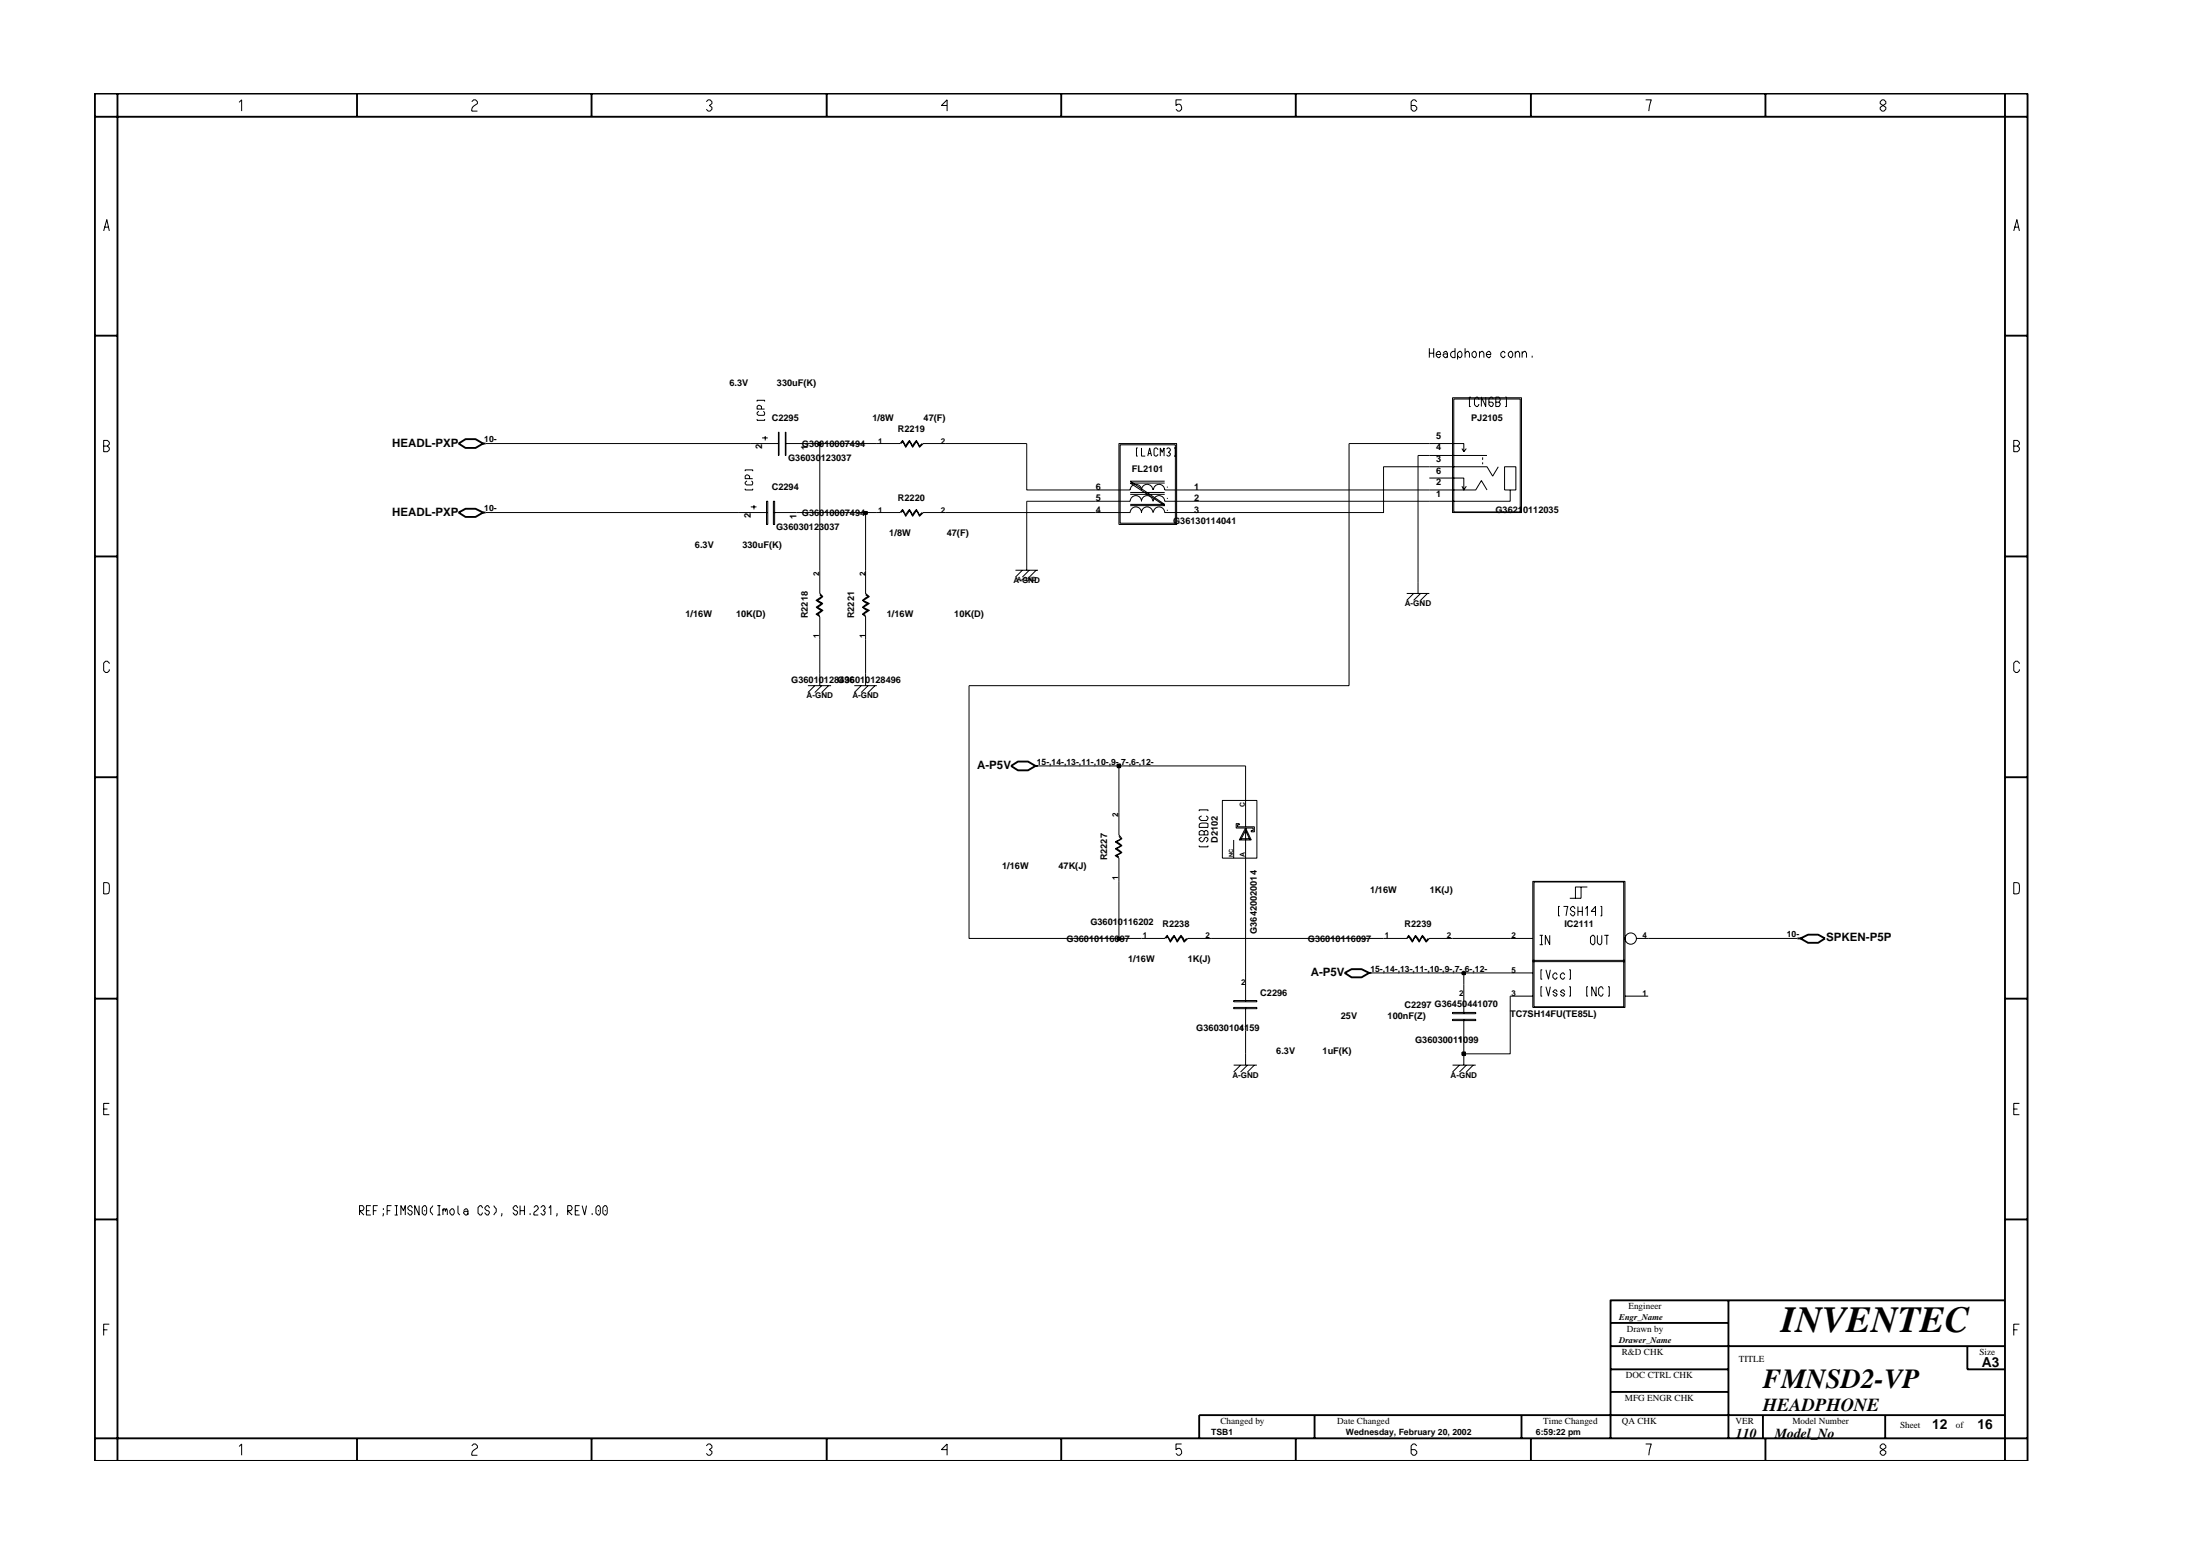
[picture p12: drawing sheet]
<svg xmlns="http://www.w3.org/2000/svg" width="297mm" height="210mm" viewBox="0 0 297 210" stroke-linecap="round" stroke-linejoin="round" font-family="sans-serif">
<g fill="none" stroke="#000" stroke-width=".14">
<path d="M101.4 59.9h3.8M102.2 56.6v.1h1v-.1M102.2 54.2v-.2h1v.2M102.5 55.6l-.3 .1v.2l.2 .2h.8v-.4l-.1-.1M102.8 55.2v-.3l-.2-.2h-.2l-.2 .2v.3h1M102.9 59.1h.8M103.3 58.9v.6M105.1 58.3h.1v3.2h-.1zM106 58.3h.1v3.2h-.1zM106 59.9h3.1M118.4 59.9h3.1l.4-.4 .4 .7 .5-.7 .4 .7 .5-.7 .4 .7 .4-.3M121.7 59.9l.2-.3 .4 .8 .5-.8 .4 .8 .5-.8 .4 .8 .6-.5h3"/>
<path d="M151.1 59.9h7.8v10.9h-7.8zM193 59.9h4.6v1.1M196.1 53.7h9.3v15.5h-9.3zM196.3 53.9h9v15.2h-9zM198.6 53.6h-.2v1.3h.2M199.7 53.9l-.2-.3h-.2l-.2 .3v.7l.2 .3h.2l.2-.4M200.6 53.6v1.3l-.6-1.3v1.3M201.6 53.9l-.1-.3h-.2l-.3 .3v.7l.3 .3h.2l.1-.4-.1-.2h-.5M202 54.3h.4l.2-.3-.2-.4h-.4v1.3h.4l.2-.3v-.1l-.2-.2M203.2 53.6h.2v1.3h-.2M99.8 69.2h3.9M100.6 66v.1h1v-.1"/>
<path d="M100.6 63.6v-.2h1v.2M100.9 65l-.3 .1v.2l.2 .2h.7l.1-.4-.1-.1M101.2 64.6v-.3l-.2-.2h-.2l-.2 .2v.3h1M101.4 68.4h.7M101.8 68.2v.6M103.5 67.7h.2v3.1h-.2zM104.4 67.7h.2v3.1h-.2zM104.4 69.2h3.2M110.7 77v3.1l.4 .4-.8 .5 .8 .5-.8 .5 .8 .4-.8 .5 .4 .2M116.9 77v3.1l.5 .4-.9 .5 .9 .5-.9 .5 .9 .4-.9 .5 .4 .2M118.4 69.2h3.1l.4-.4 .4 .7 .5-.7 .4 .7 .5-.7 .4 .7 .4-.3M121.7 69.2l.2-.3 .4 .8 .5-.8 .4 .8 .5-.8 .4 .8 .6-.5h3"/>
<path d="M137.1 77h3.1M138 77l-.9 .9M138.6 75.5v1.5M139 77l-1 .9M139.9 77l-.9 .9M147.9 66.1h4.7a.76 .76 0 0 1 .8-.7 .76 .76 0 0 1 .7 .7 .76 .76 0 0 1 .8-.7 .76 .76 0 0 1 .7 .7M147.9 67.7h4.7a.76 .76 0 0 1 .8-.8 .76 .76 0 0 1 .7 .8 .76 .76 0 0 1 .8-.8 .76 .76 0 0 1 .7 .8M147.9 69.2h4.7a.76 .76 0 0 1 .8-.8 .76 .76 0 0 1 .7 .8 .76 .76 0 0 1 .8-.8 .76 .76 0 0 1 .7 .8M151.2 60h7.5v10.6h-7.5zM152.6 66.5h4.7M152.6 66.7h4.7M153.6 60.5h-.2v1.1h.2"/>
<path d="M154.1 60.5v1.1h.5M155 61.6l.2-1.1 .3 1.1M155.1 61.2h.3M155.7 66.1a.76 .76 0 0 1 .8-.7 .76 .76 0 0 1 .8 .7h4.6M155.7 67.7a.76 .76 0 0 1 .8-.8 .76 .76 0 0 1 .8 .8h4.6M155.7 69.2a.76 .76 0 0 1 .8-.8 .76 .76 0 0 1 .8 .8h4.6M156.3 60.7l-.1-.2h-.2l-.2 .1v.8l.2 .2h.2l.1-.3M156.7 61.6v-1.1l.2 .6 .3-.6v1.1M157.3 65.2h-4.7l4.7 3.1h-4.7M157.3 65h-4.7l4.7 3.1h-4.7M157.5 60.6l.2-.1h.1l.2 .1v.2l-.2 .3 .2 .1v.2l-.2 .2h-.1l-.2-.2M157.6 65.8h.1"/>
<path d="M157.6 67.3h.1M157.6 69h.1M158.5 60.5h.2v1.1h-.2M191.5 78.6v1.5M193 66.1h6.2l.8-1.2 .8 1.2M193 64.5h4.6v1.6M193 63h7.8l.7 1.3 .8-1.3M193 61.5h7.8M197.4 65.6l.2 .5 .4-.5M197.4 60.6l.2 .4M198 60.6l-.4 .4M200.2 61.7v.4"/>
<path d="M200.2 62.4v.3M203.9 66.1h-.8v-3.1h1.6v3.1h-.8v1.6h-10.9M109.1 92.6h3.1M110 92.6l-.9 .9M110.7 80.3l.2 .2-.7 .5 .7 .5-.7 .5 .7 .4-.7 .5 .5 .3v3.1M110.7 90.9v1.7M110.9 92.6l-.9 .9M111.9 92.6l-1 .9M115.3 92.6h3.1M116.3 92.6l-1 .9M116.9 80.3l.3 .2-.8 .5 .5 .4 .3 .1-.8 .5 .5 .3 .3 .1-.8 .5 .5 .3v3.1M116.9 90.9v1.7"/>
<path d="M117.2 92.6l-.9 .9M118.1 92.6l-.9 .9M189.9 80.1h3.1M190.9 80.1l-1 .9M191.8 80.1l-.9 .9M192.7 80.1l-.9 .9M151.1 112.9l.2 .3-.7 .4 .7 .5-.7 .5 .7 .5-.7 .4 .5 .3v3.2M151.1 109.7v3l.4 .5-.8 .4 .8 .5-.8 .5 .8 .5-.8 .4 .4 .2M161.9 114.1v.2h1.2v-.2M161.9 109.5v-.2h1.2v.2M162 111.2l.2-.1 .9 .1v.5h-1.2zM162.2 113l-.3 .2v.2l.3 .2h.1l.5-.6h.1l.2 .2v.2l-.3 .2"/>
<path d="M162.2 110.2l-.3 .1v.2l.3 .3h.7l.2-.5-.3-.1M162.6 112.3l.2-.2h.1l.2 .2v.4h-1.2v-.4l.3-.2 .4 .2v.4M165 108h4.7v7.8h-4.7zM166.6 113.4v2.4M166.9 111.2h.4v.2h-.2v.2h2.3v.7h-.5v-.2h.3v-.3h-2.3zM167.5 113.4l.7-1.3 .6 1.3M167.5 113.2h1.3M168.2 111.8l.7 1.6h-1.6zM168.2 108v3.6M168.2 111.8v4M207 119h12.4v17h-12.4zM207.1 119.1h12.1v16.8h-12.1z"/>
<path d="M213.5 119.7v1.6h-1.6M214.3 119.7h-1.6v1.6M154.1 126.7h3.2l.3-.4 .4 .7 .5-.7 .4 .7 .6-.7 .3 .4 .1 .3 .3-.3M157.4 126.7l.2-.3 .4 .8 .5-.8 .4 .8 .6-.8 .4 .8 .5-.5h3.1M166.6 136h3.1v.2h-3.1zM166.6 135.1h3.1v.1h-3.1zM168.2 131.3v3.9M168.2 136v7.8M186.8 126.7h3.1l.3-.4 .5 .7 .4-.7 .5 .7 .5-.7 .5 .7 .2-.3M190 126.7l.2-.3 .5 .8 .4-.8 .5 .8 .5-.8 .5 .8 .4-.5h3.1M196.1 137.6h3.1v.2h-3.1zM196.1 136.7h3.1v.1h-3.1z"/>
<path d="M197.6 132.9v3.9M197.6 137.6v3.1M203.9 126.7h3.1M203.9 134.5h3.1M203.9 131.3h3.1M207 129.8h12.4M207 129.6h12.4M207.9 126.3h.4M207.9 127.5h.4M208.1 126.3v1.2M208.2 133.2h-.1v1.3h.1M208.2 130.9h-.1v1.3h.1"/>
<path d="M208.7 133.2l.4 1.3 .2-1.3M208.7 130.9l.4 1.3 .2-1.3M209.2 126.3v1.2l-.6-1.2v1.2M210.3 133.9l-.2-.3h-.2l-.2 .3 .6 .3-.2 .3h-.2l-.2-.3M210.3 131.6l-.2-.3h-.2l-.2 .3v.3l.2 .3h.2l.2-.3M210.6 122.4h-.2v1.2h.2M211.1 122.4h.6l-.3 1.2M211.3 133.9l-.2-.3h-.2l-.2 .3 .6 .3-.2 .3h-.2l-.2-.3M211.3 131.6l-.2-.3h-.2l-.2 .3v.3l.2 .3h.2l.2-.3M211.9 133.2h.1v1.3h-.1M211.9 130.9h.1v1.3h-.1M212.6 122.7l-.1-.3h-.2l-.3 .2v.2l.6 .4-.1 .4h-.2l-.3-.3"/>
<path d="M213 122.4v1.2M213 123h.6M213.6 122.4v1.2M214.1 122.7l.2-.3v1.2M214.4 133.2h-.2v1.3h.2M214.7 126.5l.3-.2h.2l.1 .2v.8l-.1 .2h-.2l-.3-.2zM215.4 123h-.6l.6-.6v1.2M215.5 133.2v1.3l-.6-1.3v1.3M215.7 126.3v1l.2 .2h.2l.2-.2v-1M216.1 122.4h.2v1.2h-.2M216.4 133.5l-.1-.3h-.2l-.3 .2v.8l.3 .3h.2l.1-.4M216.6 126.3h.6"/>
<path d="M216.9 126.3v1.2M217.1 133.2h.2v1.3h-.2M219.4 134.5h3.1M221 126.7h1.5M166.6 143.8h3.1M167.5 143.8l-.9 .9M168.4 143.8l-.9 .9M169.4 143.8l-1 .9M196.1 143.8h3.1M197 143.8l-.9 .9M197.6 142.3v1.5M198 143.8l-1 .9"/>
<path d="M198.9 143.8l-.9 .9"/>
<circle cx="220.2" cy="126.7" r=".76"/>
</g>
<path d="M61.9 59.9l1-.6h1.3l1 .6-1 .6h-1.3zM65.2 59.9h.4M61.9 69.2l1-.5h1.3l1 .5-1 .6h-1.3zM65.2 69.2h.4M136.5 103.4l.9-.6h1.4l1 .6-1 .6h-1.4zM139.8 103.4h.4M181.6 131.3l.9-.5h1.3l1.1 .5-1.1 .6h-1.3zM184.9 131.3h.3M242.7 126.7h.4M243.1 126.7l1-.5h1.4l.9 .5-.9 .6h-1.4z" fill="none" stroke="#000" stroke-width=".25"/>
<path d="M197.5 142.1h.3v.3h-.3z" fill-rule="evenodd" fill="#c2c2c2" stroke="#000" stroke-width=".25"/>
<path d="M197.5 142.1h.3v.3h-.3z" fill="none" stroke="#000" stroke-width=".25"/>
<path d="M168.2 115.8v15.5M185.2 131.3h12.4v1.6M203.9 134.5v7.8h-6.3v-1.6" fill="none" stroke="#000" stroke-width=".14"/>
<path d="M197.5 131.2h.3v.3h-.3z" fill-rule="evenodd" fill="#c2c2c2" stroke="#000" stroke-width=".25"/>
<path d="M197.5 131.2h.3v.3h-.3z" fill="none" stroke="#000" stroke-width=".25"/>
<path d="M130.8 92.6v34.1h20.3M197.6 131.3h6.3" fill="none" stroke="#000" stroke-width=".14"/>
<path d="M150.9 126.6h.3v.2h-.3z" fill-rule="evenodd" fill="#c2c2c2" stroke="#000" stroke-width=".25"/>
<path d="M150.9 126.6h.3v.2h-.3z" fill="none" stroke="#000" stroke-width=".25"/>
<path d="M140.2 103.4h10.9v6.3M151.1 119v7.7h3M168.2 103.4v4.6M163.5 126.7h23.3M196.1 126.7h7.8M222.5 126.7h20.2" fill="none" stroke="#000" stroke-width=".14"/>
<path d="M150.9 103.2h.3v.4h-.3z" fill-rule="evenodd" fill="#c2c2c2" stroke="#000" stroke-width=".25"/>
<path d="M150.9 103.2h.3v.4h-.3z" fill="none" stroke="#000" stroke-width=".25"/>
<path d="M110.7 59.9v17.1M182.1 59.9v32.7h-51.3M65.6 69.2h34.2M107.6 69.2h9.3v7.8M138.6 67.7v7.8M191.5 61.5v17.1M110.7 86.3v4.6M116.9 86.3v4.6M151.1 103.4h17.1" fill="none" stroke="#000" stroke-width=".14"/>
<path d="M116.7 69.1h.3v.3h-.3z" fill-rule="evenodd" fill="#c2c2c2" stroke="#000" stroke-width=".25"/>
<path d="M116.7 69.1h.3v.3h-.3z" fill="none" stroke="#000" stroke-width=".25"/>
<path d="M65.6 59.9h35.8M109.1 59.9h1.6M138.6 59.9v6.2h9.3M116.9 69.2h1.5M127.7 69.2h20.2M138.6 67.7h9.3M161.9 67.7h31.1M161.9 66.1h31.1M191.5 61.5h1.5M193 63h-6.2v6.2h-24.9" fill="none" stroke="#000" stroke-width=".14"/>
<path d="M110.5 59.8h.3v.2h-.3z" fill-rule="evenodd" fill="#c2c2c2" stroke="#000" stroke-width=".25"/>
<g fill="none" stroke="#000" stroke-width=".25">
<path d="M12.8 12.6h261v184.6h-261zM12.8 15.8h261M15.9 12.6v184.6M48.2 12.6v3.2M79.9 12.6v3.2M111.6 12.6v3.2M143.3 12.6v3.2M174.9 12.6v3.2M206.7 12.6v3.2M238.4 12.6v3.2M270.7 12.6v184.6M12.8 45.3h3.1"/>
<path d="M110.5 59.8h.3v.2h-.3zM270.7 45.3h3.1M12.8 75.1h3.1M270.7 75.1h3.1M12.8 104.9h3.1M270.7 104.9h3.1M12.8 134.8h3.1M270.7 134.8h3.1M12.8 164.6h3.1M217.5 178.6h15.9M233.4 175.5v18.7M270.7 175.5h-53.2v18.7"/>
<path d="M270.7 164.6h3.1M12.8 194.2h261M48.2 194.2v3M79.9 194.2v3M111.6 194.2v3M143.3 194.2v3M174.9 194.2v3M177.5 191v3.2M205.4 191v3.2M206.7 194.2v3M217.5 181.7h53.2M217.5 184.8h15.9"/>
<path d="M217.5 187.9h15.9M238 191v3.2M238.4 194.2v3M254.5 191v3.2M265.6 181.7v3.1h5.1M270.7 191h-108.8v3.2"/>
</g>
<g fill="none" stroke="#000" stroke-width=".14">
<path d="M32.3 13.8l.3-.3v1.5M63.7 13.7l.3-.2h.2l.3 .2v.3l-.5 .3-.3 .4v.3h.8M95.4 13.7l.2-.2h.3l.2 .2v.3l-.3 .2 .3 .3v.2l-.2 .3h-.3l-.2-.3M127.9 14.2h-.8l.8-.7v1.5M159.5 13.5h-.7v.7l.2-.1a.5 .5 0 0 1 .5 .6l-.2 .3h-.3l-.2-.3M191.3 13.7l-.3-.2h-.2l-.3 .2v1l.3 .3h.2l.3-.3v-.2l-.3-.3h-.5M222.2 13.5h.8l-.4 1.5M253.9 13.7l.2-.2h.3l.2 .2v.3l-.7 .5v.2l.2 .3h.3l.2-.3v-.2l-.7-.5zM14 31.2l.4-1.6 .4 1.6M14.1 30.7h.6M271.9 31.2l.4-1.6 .4 1.6M272 30.7h.6"/>
<path d="M14 59.5h.5l.3 .2v.3l-.3 .2 .3 .3v.2l-.3 .3h-.5zM110.7 59.9h7.7M127.7 59.9h10.9M182.1 59.9h10.9M193 47v1.3M193 47.7h.6M193.6 47v1.3M193.9 47.9h.6l-.2-.5h-.1l-.3 .3v.3l.3 .3h.1l.2-.3M194.8 47.7l.3-.3h.2l.1 .3v.6M195.4 47.9l-.1-.1-.5 .1v.1l.3 .3h.2l.1-.3M196.5 47v1.3h-.4l-.2-.3v-.3l.2-.3h.4M196.8 48l.2 .3h.2l.2-.3v-.3l-.2-.3h-.2l-.2 .3v.8"/>
<path d="M197.8 47.7l.3-.3h.1l.2 .3v.6M197.8 47v1.3M198.7 47.7l.3-.3h.2l.1 .3v.3l-.1 .3h-.2l-.3-.3zM199.8 47.7l.2-.3h.2l.1 .3v.6M199.8 47.4v.9M200.7 47.9h.6l-.2-.5h-.2l-.2 .3v.3l.2 .3h.2l.2-.3M203.2 47.7l-.1-.3h-.2l-.3 .3v.3l.3 .3h.2l.1-.3M203.7 47.7l.2-.3h.2l.1 .3v.3l-.1 .3h-.2l-.2-.3zM204.6 47.7l.2-.3h.2l.2 .3v.6M204.6 47.4v.9M205.5 47.7l.3-.3h.1l.2 .3v.6M205.5 47.4v.9"/>
<path d="M206.9 48v.3M271.9 59.5h.5l.3 .2v.3l-.3 .2 .3 .3v.2l-.3 .3h-.5zM14 60.2h.5M271.9 60.2h.5M14.8 89.6l-.3-.3h-.2l-.3 .2v1l.3 .3h.2l.3-.3v-.1M272.7 89.6l-.3-.3h-.3l-.2 .2v1l.2 .3h.3l.3-.3v-.1M14 119.1l.7 .1 .1 .3-.1 1.1-.7 .1zM271.9 119.1l.7 .1 .1 .3-.1 1.1-.7 .1zM14 149.7h.5M14.8 148.9h-.8v1.6h.8M271.9 149.7h.5M272.7 148.9h-.8v1.6h.8"/>
<path d="M14 179.5h.5M14.8 178.7h-.8v1.6M48.5 164v-1.3h.5l.1 .3-.1 .4h-.5l.6 .6M49.5 163.4h.4M50.1 162.7h-.6v1.3h.6M50.4 163.4h.4M51 162.7h-.6v1.3M51.8 163.8l-.1 .4M51.8 163.1v.2M52.3 163.4h.4M52.9 162.7h-.6v1.3M53.3 162.7h.4"/>
<path d="M53.3 164h.4M53.5 162.7v1.3M54.1 164v-1.3l.4 .7 .2-.7v1.3M55.7 163.1l-.2-.4h-.2l-.2 .3v.2l.2 .2h.2l.2 .2-.2 .4h-.2l-.2-.3M56.6 162.7v1.3l-.6-1.3v1.3M57 163l.3-.3h.1l.2 .3v.8l-.2 .2h-.1l-.3-.2zM57.3 163.3v.2M58.4 162.7l-.3 .5v.4l.3 .4M59 162.7h.5M59 164h.5M59.3 162.7v1.3M59.8 163.4l.1-.2h.2v.3l.1-.3h.1l.1 .8"/>
<path d="M59.8 163.2v.8M60.7 163.4l.3-.2h.2l.1 .2v.4l-.1 .2h-.2l-.3-.2zM61.8 162.7v1.1l.3 .2M62.6 163.4l.3-.2h.1l.2 .2v.6M63.2 163.6l-.2-.1-.4 .1v.2l.3 .2h.1l.2-.2M65.1 163.1l-.1-.4h-.2l-.3 .3v.8l.3 .2h.2l.1-.3M66.1 163.1l-.2-.4h-.2l-.2 .3v.2l.6 .4-.2 .4h-.2l-.2-.3M66.7 162.7l.3 .5v.4l-.3 .4M67.8 163.8l-.1 .4M69.9 163.1l-.2-.4h-.2l-.2 .3v.2l.2 .2h.2l.2 .2-.2 .4h-.2l-.2-.3M70.2 163.4h.6M70.2 162.7v1.3"/>
<path d="M70.8 162.7v1.3M71.6 163.8v.2M72.1 163l.2-.3h.2l.2 .3v.2l-.6 .6v.2h.6M73 163l.3-.3h.1l.2 .3v.2l-.3 .2 .3 .2-.2 .4h-.1l-.3-.2M74.1 163.1l.3-.4v1.3M75.2 163.8l-.1 .4M76.7 164v-1.3h.4l.1 .3-.1 .4h-.4l.5 .6M77.7 163.4h.4M78.3 162.7h-.6v1.3h.6M78.6 162.7l.3 1.3 .3-1.3M80 163.8v.2M80.7 162.7h.2l.2 .3v.8l-.2 .2h-.2l-.2-.2v-.8z"/>
<path d="M80.8 163.3v.2M81.4 163l.2-.3h.2l.2 .3v.8l-.2 .2h-.2l-.2-.2zM81.7 163.3v.2M271.9 179.5h.5M272.7 178.7h-.8v1.6M32.3 195.3l.3-.4v1.5M63.7 195.2l.3-.3h.2l.3 .3v.2l-.7 .5-.1 .3v.2h.8M95.4 195.2l.2-.3h.3l.2 .3v.2l-.3 .3 .3 .2v.3l-.2 .2h-.3l-.2-.2M127.9 195.7h-.8l.8-.8v1.5M159.5 194.9h-.7v.8l.2-.2a.5 .5 0 0 1 .5 .7l-.2 .2h-.3l-.2-.2M191.3 195.2l-.3-.3h-.2l-.3 .3v1l.3 .2h.2l.3-.2v-.3l-.3-.2h-.5M222.2 194.9h.8l-.4 1.5"/>
<path d="M254.1 194.9l-.2 .3v.2l.7 .5v.3l-.2 .2h-.3l-.2-.2v-.3l.7-.5v-.2l-.2-.3z"/>
</g>
<text font-size="5" x="240.5" y="179.7">INVENTEC</text>
<text font-size="3.7" x="238" y="187.3">FMNSD2-VP</text>
<text font-size="2.5" x="238" y="190.4">HEADPHONE</text>
<g font-size="1.9">
<text x="267.6" y="184.6">A3</text>
<text x="234.4" y="194.1">110</text>
<text x="239.6" y="194.1">Model_No</text>
<text x="260.9" y="192.9">12</text>
<text x="267" y="192.9">16</text>
</g>
<g font-size="1.6">
<text x="52.9" y="60.3">HEADL-PXP</text>
<text x="52.9" y="69.6">HEADL-PXP</text>
<text x="131.9" y="103.8">A-P5V</text>
<text x="177" y="131.7">A-P5V</text>
<text x="246.6" y="127.1">SPKEN-P5P</text>
</g>
<g font-size="1.2">
<text x="98.5" y="52.2">6.3V</text>
<text x="104.9" y="52.2">330uF(K)</text>
<text x="65.4" y="59.7">10-</text>
<text x="104.2" y="56.8">C2295</text>
<text x="117.8" y="56.8">1/8W</text>
<text x="121.2" y="58.3">R2219</text>
<text x="124.7" y="56.8">47(F)</text>
<text x="193.9" y="59.3">5</text>
<text x="198.6" y="56.8">PJ2105</text>
<text x="102.9" y="60.6" transform="rotate(-90 102.9 60.6)">2</text>
<text x="106.4" y="62.2">G36030123037</text>
<text x="108.3" y="60.4">G36010007494</text>
<text x="109.1" y="60.7" transform="rotate(-90 109.1 60.7)">1</text>
<text x="152.8" y="63.8">FL2101</text>
<text x="193.9" y="65.4">2</text>
<text x="193.9" y="62.4">3</text>
<text x="193.9" y="60.8">4</text>
<text x="193.9" y="63.9">6</text>
<text x="65.4" y="69">10-</text>
<text x="101.4" y="69.9" transform="rotate(-90 101.4 69.9)">2</text>
<text x="104.2" y="66.1">C2294</text>
<text x="104.8" y="71.6">G36030123037</text>
<text x="107.6" y="70" transform="rotate(-90 107.6 70)">1</text>
<text x="108.3" y="69.7">G36010007494</text>
<text x="121.2" y="67.7">R2220</text>
<text x="147.9" y="69.2">4</text>
<text x="147.9" y="67.7">5</text>
<text x="147.9" y="66.1">6</text>
<text x="158.4" y="70.8">G36130114041</text>
<text x="161.2" y="69.2">3</text>
<text x="161.2" y="66.1">1</text>
<text x="161.2" y="67.7">2</text>
<text x="193.9" y="67.1">1</text>
<text x="201.9" y="69.2">G36210112035</text>
<text x="93.8" y="73.9">6.3V</text>
<text x="100.2" y="73.9">330uF(K)</text>
<text x="120.1" y="72.3">1/8W</text>
<text x="127.8" y="72.3">47(F)</text>
<text x="92.6" y="83.2">1/16W</text>
<text x="99.4" y="83.2">10K(D)</text>
<text x="109.1" y="83.5" transform="rotate(-90 109.1 83.5)">R2218</text>
<text x="115.3" y="83.5" transform="rotate(-90 115.3 83.5)">R2221</text>
<text x="119.7" y="83.2">1/16W</text>
<text x="128.8" y="83.2">10K(D)</text>
<text x="106.8" y="92.2">G36010128496</text>
<text x="113.1" y="92.2">G36010128496</text>
<text x="140" y="103.2">15-,14-,13-,11-,10-,9-,7-,6-,12-</text>
<text x="164.4" y="113.8" transform="rotate(-90 164.4 113.8)">D2102</text>
<text x="135.3" y="117.4">1/16W</text>
<text x="142.9" y="117.4">47K(J)</text>
<text x="149.5" y="116.1" transform="rotate(-90 149.5 116.1)">R2227</text>
<text x="147.2" y="124.8">G36010116202</text>
<text x="156.9" y="125.2">R2238</text>
<text x="185" y="120.5">1/16W</text>
<text x="189.6" y="125.2">R2239</text>
<text x="193" y="120.5">1K(J)</text>
<text x="211.2" y="125.2">IC2111</text>
<text x="144" y="127.2">G36010116097</text>
<text x="152.3" y="129.8">1/16W</text>
<text x="160.4" y="129.8">1K(J)</text>
<text x="169.7" y="126" transform="rotate(-90 169.7 126)">G36420020014</text>
<text x="176.6" y="127.2">G36010116097</text>
<text x="185" y="131.2">15-,14-,13-,11-,10-,9-,7-,6-,12-</text>
<text x="241.3" y="126.5">10-</text>
<text x="170.2" y="134.5">C2296</text>
<text x="181" y="137.6">25V</text>
<text x="187.3" y="137.6">100nF(Z)</text>
<text x="189.6" y="136.1">C2297 G36450441070</text>
<text x="203.9" y="137.3">TC7SH14FU(TE85L)</text>
<text x="161.5" y="139.1">G36030104159</text>
<text x="172.3" y="142.3">6.3V</text>
<text x="178.6" y="142.3">1uF(K)</text>
<text x="191.1" y="140.7">G36030011099</text>
<text x="218.6" y="178.2">Engr_Name</text>
<text x="219.6" y="179.8">Drawn by</text>
<text x="219.9" y="176.7">Engineer</text>
<text x="218.6" y="181.3">Drawer_Name</text>
<text x="219" y="182.9">R&amp;D CHK</text>
<text x="234.8" y="183.8">TITLE</text>
<text x="267.3" y="182.9">Size</text>
<text x="219.4" y="189.2">MFG ENGR CHK</text>
<text x="219.5" y="186">DOC CTRL CHK</text>
<text x="163.5" y="193.7">TSB1</text>
<text x="164.8" y="192.2">Changed by</text>
<text x="180.6" y="192.2">Date Changed</text>
<text x="181.7" y="193.7">Wednesday, February 20, 2002</text>
<text x="207.4" y="193.7">6:59:22 pm</text>
<text x="208.4" y="192.2">Time Changed</text>
<text x="219" y="192.2">QA CHK</text>
<text x="234.3" y="192.2">VER</text>
<text x="242" y="192.2">Model Number</text>
<text x="256.5" y="192.7">Sheet</text>
<text x="264.1" y="192.7">of</text>
</g>
<g font-size="1.1">
<text x="118.6" y="59.9">1</text>
<text x="127" y="59.9">2</text>
<text x="118.6" y="69.2">1</text>
<text x="127" y="69.2">2</text>
<text x="110.6" y="77.8" transform="rotate(-90 110.6 77.8)">2</text>
<text x="116.9" y="77.8" transform="rotate(-90 116.9 77.8)">2</text>
<text x="136.8" y="78.7">A-GND</text>
<text x="189.7" y="81.8">A-GND</text>
<text x="110.6" y="86.1" transform="rotate(-90 110.6 86.1)">1</text>
<text x="116.9" y="86.1" transform="rotate(-90 116.9 86.1)">1</text>
<text x="108.9" y="94.3">A-GND</text>
<text x="115.1" y="94.3">A-GND</text>
<text x="151" y="110.3" transform="rotate(-90 151 110.3)">2</text>
<text x="151" y="118.8" transform="rotate(-90 151 118.8)">1</text>
<text x="154.3" y="126.7">1</text>
<text x="162.7" y="126.7">2</text>
<text x="187" y="126.7">1</text>
<text x="195.3" y="126.7">2</text>
<text x="204.1" y="131.3">5</text>
<text x="204.1" y="126.7">2</text>
<text x="221.8" y="126.7">4</text>
<text x="167.6" y="132.9">2</text>
<text x="197" y="134.5">2</text>
<text x="204.1" y="134.5">3</text>
<text x="221.8" y="134.5">1</text>
<text x="167.4" y="139.1">1</text>
<text x="196.9" y="140.6">1</text>
<text x="166.4" y="145.5">A-GND</text>
<text x="195.9" y="145.5">A-GND</text>
</g>
<g font-size=".9">
<text x="168.1" y="108.9" transform="rotate(-90 168.1 108.9)">C</text>
<text x="168.1" y="115.7" transform="rotate(-90 168.1 115.7)">A</text>
</g>
<g font-size=".8">
<text x="137.3" y="78.5">A-GND</text>
<text x="166.5" y="115.7" transform="rotate(-90 166.5 115.7)">NC</text>
</g>
</svg>
